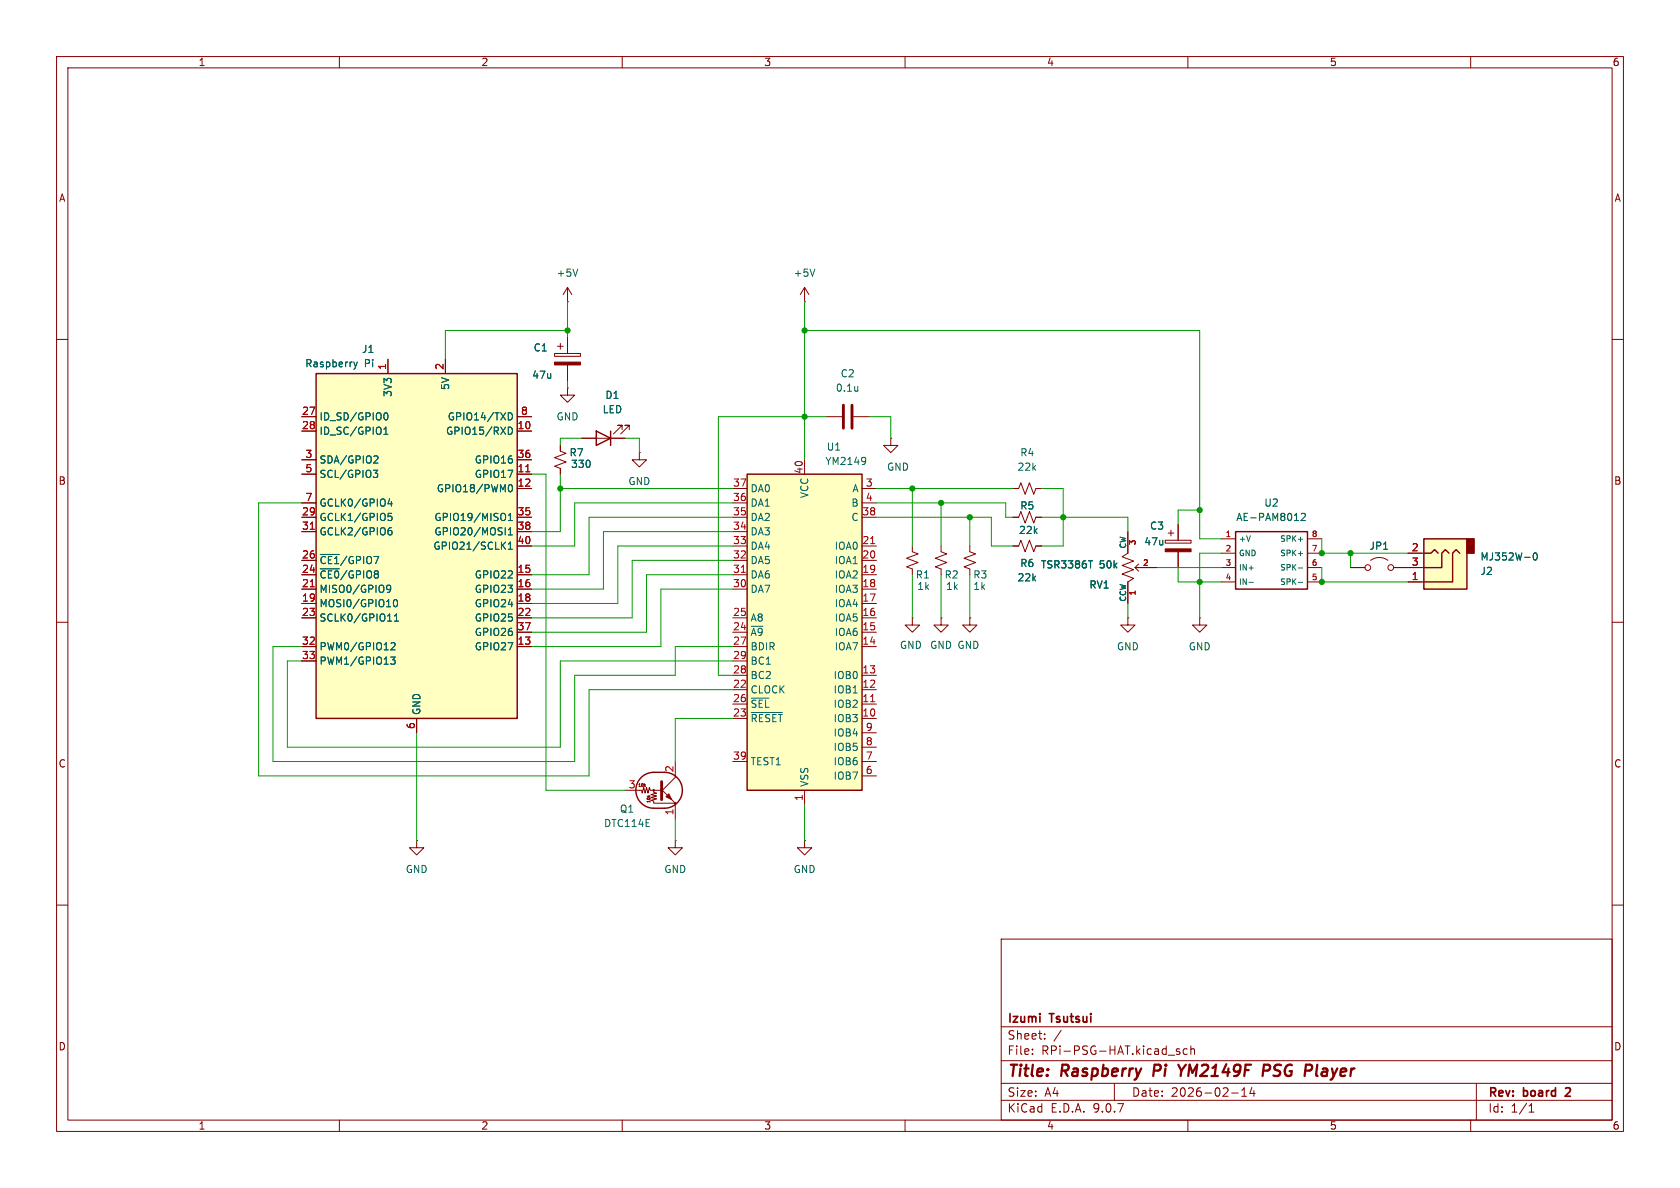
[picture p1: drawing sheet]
<svg xmlns="http://www.w3.org/2000/svg" width="297mm" height="210mm" viewBox="0 0 297 210" stroke-linecap="round" stroke-linejoin="round" font-family="sans-serif">
<g fill="none" stroke="#840000" stroke-width=".18">
<path d="M10 10h277v190h-277zM12 12h273v186h-273zM60 10v2M110 10v2M160 10v2M210 10v2M260 10v2M100.3 53.3h.1M100.3 50.8l-.7 1.3M100.3 50.8l.8 1.3M100.3 50.8v2.5M142.2 53.3h.1"/>
<path d="M142.2 50.8l-.7 1.3M142.2 50.8l.8 1.3M142.2 50.8v2.5M10 60h2M102.9 77.5h7.6M110 75.9v-.7h-.8h.8l-1.5 1.5M111.3 75.9v-.7h-.8h.8l-1.6 1.5M285 60h2M179.1 91.4h1l.4-1 .7 2.1 .8-2.1 .8 2.1 .3-1.1h1M179.1 86.4h1l.4-1.1 .7 2.1 .8-2.1 .8 2.1 .3-1h1M10 110h2M285 110h2"/>
<path d="M10 160h2M177 166h108v32h-108zM285 160h2M60 198v2M110 198v2M160 198v2M177 194.5h108M177 191.5h108M177 187.5h108M177 181.5h108M182.5 186.3v.1M182.5 185.5v.1"/>
<path d="M184.7 183.6v.1M184.7 182.8v.1M187.6 182.1l-1.3 2M197 191.5v3M208.5 185.5l-.3-.1-.2 .2v.2l.5 .2v.3h-.5M209.9 185.5l-.4-.1-.3 .3v.4l.1 .2h.6M210 198v2M210.5 185.5l.2-.1 .4 .1 .1 .9M210.5 184.9v1.5M217.7 193.2h1.2M219.5 193.8h.9M219.5 192.7l.5-.4v1.5"/>
<path d="M221.3 192.2l-.3 1.1h.9M221.7 192.8v1M260 198v2M261 191.5v6.5M270.3 196.6h.9M270.3 195.5l.4-.4v1.5"/>
</g>
<path d="M276.8 192.4h.1M277.6 192.9l-.9 .9h.9" fill="none" stroke="#840000" stroke-width=".3"/>
<path d="M204.1 188.2l-.2 2M208.3 188.2l.5 1.1M208.8 189.3l-.1 .9M209.6 188.2l-.8 1.1M223.3 189.3h.8a.55 .55 0 0 0 .4-.5 .55 .55 0 0 0-.3-.6h-.7l-.3 2M232.9 188.2l-.2 1.7 .2 .3" fill="none" stroke="#840000" stroke-width=".4"/>
<path d="M102.1 47.6l-.4 1.2M144.1 47.6l-.5 1.2" fill="none" stroke="#006464" stroke-width=".18"/>
<path d="M105.4 76.2l2.5 1.3-2.5 1.2zM107.9 76.2v2.5" fill="none" stroke="#840000" stroke-width=".25"/>
<path d="M55.9 66h35.5v61h-35.5z" fill="#ffffc2"/>
<path d="M55.9 66h35.5v61h-35.5zM113.3 137.5a3.2 3.2 0 0 1 2.3-1h1.9a3.2 3.2 0 0 1 3.1 3.2 3.2 3.2 0 0 1-3.1 3.2h-1.9a3.2 3.2 0 0 1-2.9-2 3.2 3.2 0 0 1 .6-3.4z" fill="none" stroke="#840000" stroke-width=".25"/>
<g fill="none" stroke="#840000" stroke-width=".18">
<path d="M100.3 59.7v2.8M53.3 73.7h2.6M53.3 76.2h2.6M68.6 63.5v2.5M78.7 63.5v2.5M91.4 73.7h2.6M91.4 76.2h2.6M98 62.5h4.6v.5h-4.6zM98.6 61.2h1M99.1 78.7v1.1l1 .3-2.1 .8 2.1 .8-2.1 .7 1.1 .4v1M99.1 60.7v1M100.3 68.6v1.3h1.3l-1.3 1.2-1.2-1.2h1.2"/>
<path d="M100.3 68.6h.1M100.3 64.5v2.8M146 73.7h2.8M150.9 73.7h2.8M157.5 77.5v1.2h1.2l-1.2 1.3-1.3-1.3h1.3M157.5 77.5h.1M53.3 81.3h2.6M53.3 83.8h2.6M53.3 91.4h2.6M53.3 94h2.6M53.3 88.9h2.6M53.3 99.1h2.6"/>
<path d="M91.4 81.3h2.6M91.4 83.8h2.6M91.4 86.4h2.6M91.4 91.4h2.6M91.4 94h2.6M91.4 96.5h2.6M113 80v1.3h1.3l-1.3 1.3-1.2-1.3h1.2M113 80h.1M161.3 96.5v1l1 .4-2 .8 2 .7-2 .8 1 .4v1M166.4 96.5v1l1 .4-2 .8 2 .7-2 .8 1 .4v1M171.4 96.5v1l1.1 .4-2.1 .8 2.1 .7-2.1 .8 1 .4v1M179.1 96.5h1l.4-1 .7 2 .8-2 .8 2 .3-1h1"/>
<path d="M199.4 94v3.8l-1 .6 2 .8-2 .7 2 .8-2 .8 2 .7-1 .7v3.8M201.3 99.7l-.6 .6M53.3 101.6h2.6M53.3 104.1h2.6M53.3 106.7h2.6M53.3 109.2h2.6M53.3 114.3h2.6M53.3 116.8h2.6M91.4 101.6h2.6M91.4 104.1h2.6M91.4 106.7h2.6M91.4 109.2h2.6"/>
<path d="M91.4 111.8h2.6M91.4 114.3h2.6M200.7 100.3l.6 .7M200.7 100.3h3.8M73.7 127v2.5M110.5 139.7h2.9l.1 .5 .3-1 .2 1 .3-1 .3 1 .2-1 .1 .5h1.9M113 138.6l.1 .4M113.5 138.6h.1M113.9 138.5v.5M114 138.8l.1 .2M114.1 138.7l-.2 .2M116.8 139.4l2.6 2.6h-3.8v-.4l-.5-.1 1-.3-1-.2 1-.3-1-.2 1-.3-.5-.1v-.4"/>
<path d="M119.4 134.6v2.8l-2.6 2.6M73.7 148.6v1.3h1.2l-1.2 1.2-1.3-1.2h1.3M73.7 148.6h.1M114.4 140.8h.5M114.4 141.1v.2M114.6 140.6l.2 .2M114.9 141.7h-.4M114.9 140.6l-.2 .2M119.4 148.6v1.3h1.2l-1.2 1.2-1.3-1.2h1.3M119.4 148.6h.1M119.4 142.2v2.6M142.2 148.6v1.3h1.3l-1.3 1.2-1.2-1.2h1.2"/>
<path d="M142.2 148.6h.1"/>
<circle cx="115.6" cy="139.7" r=".13"/>
<circle cx="119.4" cy="142" r=".13"/>
</g>
<g fill="none" stroke="#006464" stroke-width=".18">
<path d="M62.6 64l.3 .8M62.9 64.8l-.3 .5M63.2 64l-.3 .8M67.9 76.8h.7M67.9 75.9l.3-.4v1.3M68 73h.2a.68 .68 0 0 1 .4 .6 .68 .68 0 0 1-.4 .6h-.2M89.9 73a.64 .64 0 0 1 .7 .6 .64 .64 0 0 1-.7 .6M89.9 75.5a.64 .64 0 0 1 .7 .6 .64 .64 0 0 1-.7 .7M151.6 68.3v.9M151.6 69v.1M56.6 98h3.4M66 83.1h.8l-.5 .5 .4 .1 .1 .5-.3 .2h-.3"/>
<path d="M66.3 80.6l.4 .1 .1 .3-.8 .9h.8M68.6 94l.2-.2h.3l.2 .2v.3l-.2 .3-.4-.1-.1-.2M68.9 88.1l-.3 1h.8M69.2 88.6v.9M69.2 93.3l-.4 .1-.2 .4M69.2 90.7h-.6v.7l.2-.2 .4 .1 .1 .2-.1 .4-.1 .1-.5-.1M88.8 96.4l.6 .7M89.3 90.9v.9M89.4 95.8l-.7 .8M89.9 92h.7M89.9 91.1l.3-.4v1.3M89.9 93.7l.3-.4v1.3"/>
<path d="M89.9 96.2l.3-.4v1.3M89.9 94.6h.7M89.9 97.1h.7M90 85.8l.2-.1a.68 .68 0 0 1 .4 .6 .68 .68 0 0 1-.4 .6l-.2-.1-.1-.3zM56.6 100.6h3.4M68.5 109.8h.7M69.1 116.1h.8l-.5 .5 .4 .2v.5l-.2 .1h-.5M69.1 104l-.3 .2h-.3l-.2-.2 .2-.5 .3-.1 .2 .2a.84 .84 0 0 1-.3 1.1h-.2M69.1 113.7l.5-.1 .3 .4-.8 .9h.8M69.7 106.1l.2-.1a.68 .68 0 0 1 .4 .6 .68 .68 0 0 1-.4 .7 .84 .84 0 0 1-.2-1.2zM69.7 109.8h.8M69.7 108.9l.4-.4v1.3"/>
</g>
<path d="M54.9 93.6h.7M93 83.4h.7M54.9 103.7h.7" fill="none" stroke="#a90000" stroke-width=".18"/>
<path d="M192.4 99.1h.8" fill="none" stroke="#006464" stroke-width=".2"/>
<path d="M149.1 71.6v4.1M150.6 71.6v4.1" fill="none" stroke="#840000" stroke-width=".51"/>
<path d="M117 138.2v3.2z" fill="#840000" stroke="#840000" stroke-width=".51"/>
<g fill="#840000" stroke="#840000" stroke-width=".18">
<path d="M118.2 140.3l.5 1.1-1-.6z"/>
<path d="M98 64h4.6v.5h-4.6z"/>
</g>
<path d="M251.7 95.3h7.6v8.8h-7.6z" fill="#ffffc2"/>
<path d="M251.7 95.3h7.6v8.8h-7.6zM251.7 97.8h1.3l.6-.6 .7 .6M256.2 97.8l-.7-.6-.6 .6v2.5h-3.2M258.1 97.8l-.7-.6-.6 .6v5.1h-5.1" fill="none" stroke="#840000" stroke-width=".25"/>
<path d="M259.3 95.3h1.3v2.5h-1.3z" fill="#840000" stroke="#840000" stroke-width=".25"/>
<path d="M248.9 97.8h2.6M248.9 102.9h2.6M248.9 100.3h2.6" fill="none" stroke="#840000" stroke-width=".18"/>
<path d="M271.2 97.9l.1-.2a.68 .68 0 0 1 .5 .7 .68 .68 0 0 1-.5 .6l-.1-.1-.2-.4z" fill="none" stroke="#006464" stroke-width=".18"/>
<path d="M132.1 83.8h20.3v55.9h-20.3z" fill="#ffffc2"/>
<path d="M132.1 83.8h20.3v55.9h-20.3zM218.4 94h12.7v10.1h-12.7z" fill="none" stroke="#840000" stroke-width=".25"/>
<g fill="none" stroke="#840000" stroke-width=".18">
<path d="M100.3 59.7v2.8M53.3 73.7h2.6M53.3 76.2h2.6M68.6 63.5v2.5M78.7 63.5v2.5M91.4 73.7h2.6M91.4 76.2h2.6M99.1 78.7v1.1M100.3 64.5v2.8M102.9 77.5h2.5M107.9 77.5h2.6M53.3 88.9h2.6"/>
<path d="M53.3 91.4h2.6M53.3 94h2.6M53.3 99.1h2.6M53.3 81.3h2.6M53.3 83.8h2.6M91.4 86.4h2.6M91.4 91.4h2.6M91.4 94h2.6M91.4 96.5h2.6M91.4 81.3h2.6M91.4 83.8h2.6M99.1 82.8v1"/>
<path d="M129.5 86.4h2.6M129.5 88.9h2.6M129.5 91.4h2.6M129.5 94h2.6M129.5 96.5h2.6M129.5 99.1h2.6M142.2 81.3v2.5M152.4 86.4h2.5M152.4 88.9h2.5M152.4 91.4h2.5M152.4 96.5h2.5M152.4 99.1h2.5"/>
<path d="M179.1 91.4h1M179.1 96.5h1M183.1 91.4h1M183.1 96.5h1M199.4 94v3.8M206 95.5h4.6v.5h-4.6zM206.5 94.2h1M207 93.7v1M208.3 92.7v2.8M208.3 97.5v2.8M215.9 95.3h2.5M215.9 97.8h2.5"/>
<path d="M231.1 95.3h2.6M231.1 97.8h2.6M242.3 99.1a2.54 2.54 0 0 1 3.1 0M248.9 97.8h2.6M53.3 101.6h2.6M53.3 104.1h2.6M53.3 109.2h2.6M53.3 114.3h2.6M53.3 116.8h2.6M53.3 106.7h2.6M91.4 101.6h2.6M91.4 104.1h2.6"/>
<path d="M91.4 109.2h2.6M91.4 111.8h2.6M91.4 114.3h2.6M91.4 106.7h2.6M129.5 101.6h2.6M129.5 104.1h2.6M129.5 109.2h2.6M129.5 111.8h2.6M129.5 114.3h2.6M129.5 116.8h2.6M129.5 119.4h2.6M152.4 101.6h2.5"/>
<path d="M152.4 104.1h2.5M152.4 109.2h2.5M152.4 111.8h2.5M152.4 114.3h2.5M152.4 119.4h2.5M152.4 106.7h2.5M161.3 109.2v1.3h1.3l-1.3 1.3-1.3-1.3h1.3M161.3 109.2h.1M166.4 109.2v1.3h1.2l-1.2 1.3-1.3-1.3h1.3M166.4 109.2h.1M171.4 109.2v1.3h1.3l-1.3 1.3-1.2-1.3h1.2M171.4 109.2h.1"/>
<path d="M199.4 109.2v1.3h1.3l-1.3 1.3-1.3-1.3h1.3M199.4 109.2h.1M199.4 102.9v3.8M200.7 100.3h3.8M212.1 109.2v1.3h1.3l-1.3 1.3-1.3-1.3h1.3M212.1 109.2h.1M215.9 100.3h2.5M215.9 102.9h2.5M231.1 100.3h2.6M231.1 102.9h2.6M238.8 100.3h2.5M246.4 100.3h5.1"/>
<path d="M248.9 102.9h2.6M73.7 127v2.5M129.5 121.9h2.6M129.5 124.5h2.6M129.5 127h2.6M129.5 134.6h2.6M142.2 139.7v2.5M152.4 121.9h2.5M152.4 124.5h2.5M152.4 127h2.5M152.4 134.6h2.5M152.4 129.5h2.5"/>
<path d="M152.4 132.1h2.5M152.4 137.2h2.5"/>
<circle cx="241.8" cy="100.3" r=".51"/>
<circle cx="245.9" cy="100.3" r=".51"/>
</g>
<path d="M54.9 93.6h.7M93 83.4h.7M153.9 96.1h.7M54.9 103.7h.7M131.1 101.2h.7M153.9 124h.7" fill="none" stroke="#a90000" stroke-width=".18"/>
<g fill="none" stroke="#006464" stroke-width=".18">
<path d="M62.6 64l.3 .8M62.9 64.8l-.3 .5M63.2 64l-.3 .8M67.9 76.8h.7M67.9 75.9l.3-.4v1.3M68 73h.2a.68 .68 0 0 1 .4 .6 .68 .68 0 0 1-.4 .6h-.2M89.9 73a.64 .64 0 0 1 .7 .6 .64 .64 0 0 1-.7 .6M89.9 75.5a.64 .64 0 0 1 .7 .6 .64 .64 0 0 1-.7 .7M56.6 98h3.4M66 83.1h.8l-.5 .5 .4 .1 .1 .5-.3 .2h-.3M66.3 80.6l.4 .1 .1 .3-.8 .9h.8M68.6 94l.2-.2h.3l.2 .2v.3l-.2 .3-.4-.1-.1-.2"/>
<path d="M68.9 88.1l-.3 1h.8M69.2 88.6v.9M69.2 93.3l-.4 .1-.2 .4M69.2 90.7h-.6v.7l.2-.2 .4 .1 .1 .2-.1 .4-.1 .1-.5-.1M88.8 96.4l.6 .7M89.3 90.9v.9M89.4 95.8l-.7 .8M89.9 92h.7M89.9 91.1l.3-.4v1.3M89.9 93.7l.3-.4v1.3M89.9 96.2l.3-.4v1.3M89.9 94.6h.7"/>
<path d="M89.9 97.1h.7M90 85.8l.2-.1a.68 .68 0 0 1 .4 .6 .68 .68 0 0 1-.4 .6l-.2-.1-.1-.3zM152.9 80.9l.1 .1a1.07 1.07 0 0 1-.1 1M153 81.4l-.1 .2M229.5 95.3h.8M229.5 97.9h.8M271.2 97.9l.1-.2a.68 .68 0 0 1 .5 .7 .68 .68 0 0 1-.5 .6l-.1-.1-.2-.4zM56.6 100.6h3.4M68.5 109.8h.7M69.1 116.1h.8l-.5 .5 .4 .2v.5l-.2 .1h-.5M69.1 104l-.3 .2h-.3l-.2-.2 .2-.5 .3-.1 .2 .2a.84 .84 0 0 1-.3 1.1h-.2M69.1 113.7l.5-.1 .3 .4-.8 .9h.8"/>
<path d="M69.7 106.1l.2-.1a.68 .68 0 0 1 .4 .6 .68 .68 0 0 1-.4 .7 .84 .84 0 0 1-.2-1.2zM69.7 109.8h.8M69.7 108.9l.4-.4v1.3M220.8 102.9h.8M229.5 102.9h.8M229.5 100.4h.8M132.8 123.4h3.1M132.8 126h5.5"/>
</g>
<path d="M192.4 99.1h.8M230.1 90.9l.4-.2 .3 .4-.8 .9h.8" fill="none" stroke="#006464" stroke-width=".2"/>
<path d="M206 97h4.6v.5h-4.6z" fill="#840000" stroke="#840000" stroke-width=".18"/>
<g fill="none" stroke="#009600" stroke-width=".18">
<path d="M100.3 58.4h-21.6v5.1M100.3 53.3v6.4M142.2 53.3v28M142.2 58.4h69.9v36.9h3.8M100.3 67.3v1.3M102.9 77.5h-3.8v1.2M110.5 77.5h2.5v2.5M146 73.7h-19v45.7h2.5M153.7 73.7h3.8v3.8M53.3 88.9h-7.6v48.3h58.4v-15.3h25.4M94 83.8h2.5v55.9h14M99.1 83.8v10.2h-5.1"/>
<path d="M99.1 86.4h30.4M129.5 88.9h-27.9v7.6h-7.6M129.5 91.4h-25.4v10.2h-10.1M129.5 96.5h-20.3v10.2h-15.2M129.5 94h-22.8v10.1h-12.7M129.5 99.1h-17.7v10.1h-17.8M154.9 86.4h24.2M154.9 91.4h20.4v5.1h3.8M154.9 88.9h22.9v2.5h1.3M161.3 86.4v10.1M166.4 88.9v7.6M171.4 91.4v5.1"/>
<path d="M184.1 86.4h3.9v10.1h-3.9M184.1 91.4h15.3v2.6M212.1 90.2h-3.8v2.5M215.9 97.8h-3.8v11.4M233.7 95.3v2.5h15.2M238.8 97.8v2.5M53.3 116.8h-2.5v15.3h48.3v-15.3h30.4M53.3 114.3h-5v20.3h53.3v-15.2h17.8v-5.1h10.1M129.5 101.6h-15.2v10.2h-20.3M129.5 104.1h-12.7v10.2h-22.8M161.3 101.6v7.6M166.4 101.6v7.6"/>
<path d="M171.4 101.6v7.6M199.4 106.7v2.5M204.5 100.3h11.4M208.3 100.3v2.6h7.6M233.7 100.3v2.6h15.2M73.7 129.5v19.1M129.5 127h-10.1v7.6M119.4 144.8v3.8M142.2 142.2v6.4"/>
</g>
<g fill="#009600" stroke="#009600" stroke-width=".18">
<circle cx="188" cy="91.4" r=".46"/>
<circle cx="142.2" cy="73.7" r=".46"/>
<circle cx="142.2" cy="58.4" r=".46"/>
<circle cx="99.1" cy="86.4" r=".46"/>
<circle cx="100.3" cy="58.4" r=".46"/>
<circle cx="161.3" cy="86.4" r=".46"/>
<circle cx="166.4" cy="88.9" r=".46"/>
<circle cx="171.4" cy="91.4" r=".46"/>
<circle cx="212.1" cy="90.2" r=".46"/>
<circle cx="233.7" cy="97.8" r=".46"/>
<circle cx="233.7" cy="102.9" r=".46"/>
<circle cx="212.1" cy="102.9" r=".46"/>
<circle cx="238.8" cy="97.8" r=".46"/>
</g>
<g font-size="2.8" fill="#840000">
<text x="178" y="190.9">Title:</text>
<text x="187.7" y="190.9">Raspberry</text>
<text x="204.7" y="190.9">Pi</text>
<text x="210" y="190.9">YM2149F</text>
<text x="225.7" y="190.9">PSG</text>
<text x="233.9" y="190.9">Player</text>
</g>
<g font-size="2.1" fill="#840000">
<text x="178" y="184">Sheet:</text>
<text x="178" y="181.2">Izumi</text>
<text x="185.7" y="181.2">Tsutsui</text>
<text x="178" y="186.7">File:</text>
<text x="184.1" y="186.7">RPi-PSG-HAT.kicad_sch</text>
<text x="178" y="196.9">KiCad</text>
<text x="178" y="194.1">Size:</text>
<text x="184.7" y="194.1">A4</text>
<text x="185.7" y="196.9">E.D.A.</text>
<text x="193.3" y="196.9">9.0.7</text>
<text x="200" y="194.1">Date:</text>
<text x="207" y="194.1">2026-02-14</text>
<text x="263" y="194.3">Rev:</text>
<text x="263" y="196.9">Id:</text>
<text x="267.1" y="196.9">1/1</text>
<text x="269.4" y="194.3">board</text>
<text x="277.5" y="194.3">2</text>
</g>
<g font-size="1.8" fill="#840000">
<text x="35" y="11.9">1</text>
<text x="85" y="11.9">2</text>
<text x="135" y="11.9">3</text>
<text x="185" y="11.9">4</text>
<text x="235" y="11.9">5</text>
<text x="285" y="11.9">6</text>
<text x="10.3" y="35.9">A</text>
<text x="285.3" y="35.9">A</text>
<text x="10.3" y="85.9">B</text>
<text x="285.3" y="85.9">B</text>
<text x="10.3" y="135.9">C</text>
<text x="285.3" y="135.9">C</text>
<text x="10.3" y="185.9">D</text>
<text x="285.3" y="185.9">D</text>
<text x="35" y="199.9">1</text>
<text x="85" y="199.9">2</text>
<text x="135" y="199.9">3</text>
<text x="185" y="199.9">4</text>
<text x="235" y="199.9">5</text>
<text x="285" y="199.9">6</text>
</g>
<g font-size="1.8" fill="#006464">
<text x="98.3" y="49.1">+5V</text>
<text x="140.2" y="49.1">+5V</text>
<text x="53.9" y="65.1">Raspberry</text>
<text x="63.9" y="62.6">J1</text>
<text x="64.4" y="65.1">Pi</text>
<text x="94.2" y="62.3">C1</text>
<text x="69.4" y="70.3" transform="rotate(-90 69.4 70.3)">3V3</text>
<text x="79.6" y="69" transform="rotate(-90 79.6 69)">5V</text>
<text x="94" y="67.2">47u</text>
<text x="106.9" y="70.7">D1</text>
<text x="147.7" y="69.4">0.1u</text>
<text x="148.5" y="66.9">C2</text>
<text x="56.4" y="74.5">ID_SD/GPIO0</text>
<text x="56.4" y="77.1">ID_SC/GPIO1</text>
<text x="78.8" y="77.1">GPIO15/RXD</text>
<text x="79.1" y="74.5">GPIO14/TXD</text>
<text x="98.3" y="74.5">GND</text>
<text x="106.4" y="73.3">LED</text>
<text x="56.4" y="82.1">SDA/GPIO2</text>
<text x="83.8" y="82.1">GPIO16</text>
<text x="100.6" y="80.9">R7</text>
<text x="100.8" y="82.9">330</text>
<text x="145.8" y="82.4">YM2149</text>
<text x="146.1" y="79.9">U1</text>
<text x="156.7" y="83.4">GND</text>
<text x="179.8" y="83.4">22k</text>
<text x="180.3" y="80.9">R4</text>
<text x="56.4" y="84.7">SCL/GPIO3</text>
<text x="56.4" y="89.8">GCLK0/GPIO4</text>
<text x="77.1" y="87.2">GPIO18/PWM0</text>
<text x="83.8" y="84.7">GPIO17</text>
<text x="111" y="86">GND</text>
<text x="132.6" y="87.2">DA0</text>
<text x="132.6" y="89.8">DA1</text>
<text x="143.1" y="88.2" transform="rotate(-90 143.1 88.2)">VCC</text>
<text x="150.4" y="89.8">B</text>
<text x="150.6" y="87.2">A</text>
<text x="223.3" y="89.8">U2</text>
<text x="56.4" y="92.3">GCLK1/GPIO5</text>
<text x="56.4" y="94.8">GCLK2/GPIO6</text>
<text x="76.7" y="92.3">GPIO19/MISO1</text>
<text x="76.7" y="94.8">GPIO20/MOSI1</text>
<text x="132.6" y="92.3">DA2</text>
<text x="132.6" y="94.8">DA3</text>
<text x="150.4" y="92.3">C</text>
<text x="180" y="94.6">22k</text>
<text x="180.3" y="90.3">R5</text>
<text x="203.2" y="93.8">C3</text>
<text x="218.4" y="92.4">AE-PAM8012</text>
<text x="56.4" y="99.9">~{CE1}/GPIO7</text>
<text x="76.5" y="97.4">GPIO21/SCLK1</text>
<text x="132.6" y="97.4">DA4</text>
<text x="132.6" y="99.9">DA5</text>
<text x="147.5" y="97.4">IOA0</text>
<text x="147.5" y="99.9">IOA1</text>
<text x="180.3" y="100.4">R6</text>
<text x="183.8" y="100.8">TSR3386T</text>
<text x="194.4" y="100.8">50k</text>
<text x="202.2" y="96.6">47u</text>
<text x="242" y="97.4">JP1</text>
<text x="261.6" y="101.8">J2</text>
<text x="261.6" y="99.3">MJ352W-0</text>
<text x="56.4" y="102.5">~{CE0}/GPIO8</text>
<text x="56.4" y="105">MISO0/GPIO9</text>
<text x="56.4" y="107.5">MOSI0/GPIO10</text>
<text x="83.8" y="102.5">GPIO22</text>
<text x="83.8" y="105">GPIO23</text>
<text x="83.8" y="107.5">GPIO24</text>
<text x="132.6" y="102.5">DA6</text>
<text x="132.6" y="105">DA7</text>
<text x="147.5" y="102.5">IOA2</text>
<text x="147.5" y="105">IOA3</text>
<text x="147.5" y="107.5">IOA4</text>
<text x="161.8" y="102.5">R1</text>
<text x="162.1" y="104.5">1k</text>
<text x="166.9" y="102.5">R2</text>
<text x="167.1" y="104.5">1k</text>
<text x="172" y="102.5">R3</text>
<text x="172" y="104.5">1k</text>
<text x="179.8" y="103">22k</text>
<text x="192.4" y="104.3">RV1</text>
<text x="56.4" y="110.1">SCLK0/GPIO11</text>
<text x="83.8" y="110.1">GPIO25</text>
<text x="83.8" y="112.6">GPIO26</text>
<text x="132.6" y="110.1">A8</text>
<text x="132.6" y="112.6">~{A9}</text>
<text x="147.5" y="110.1">IOA5</text>
<text x="147.5" y="112.6">IOA6</text>
<text x="56.4" y="115.2">PWM0/GPIO12</text>
<text x="56.4" y="117.7">PWM1/GPIO13</text>
<text x="83.8" y="115.2">GPIO27</text>
<text x="132.6" y="115.2">BDIR</text>
<text x="132.6" y="117.7">BC1</text>
<text x="147.5" y="115.2">IOA7</text>
<text x="159" y="114.9">GND</text>
<text x="164.3" y="114.9">GND GND</text>
<text x="197.4" y="115.2">GND</text>
<text x="210.1" y="115.2">GND</text>
<text x="132.6" y="120.2">BC2</text>
<text x="132.6" y="122.8">CLOCK</text>
<text x="132.6" y="125.3">~{SEL}</text>
<text x="147.3" y="120.2">IOB0</text>
<text x="147.3" y="122.8">IOB1</text>
<text x="147.3" y="125.3">IOB2</text>
<text x="74.5" y="126.5" transform="rotate(-90 74.5 126.5)">GND</text>
<text x="132.6" y="127.9">~{RESET}</text>
<text x="147.3" y="127.9">IOB3</text>
<text x="147.3" y="130.4">IOB4</text>
<text x="132.6" y="135.5">TEST1</text>
<text x="147.3" y="132.9">IOB5</text>
<text x="147.3" y="135.5">IOB6</text>
<text x="109.5" y="143.9">Q1</text>
<text x="143.1" y="139.2" transform="rotate(-90 143.1 139.2)">VSS</text>
<text x="147.3" y="138">IOB7</text>
<text x="106.7" y="146.4">DTC114E</text>
<text x="71.6" y="154.5">GND</text>
<text x="117.3" y="154.5">GND</text>
<text x="140.2" y="154.5">GND</text>
</g>
<g font-size="1.8" fill="#a90000">
<text x="68.3" y="65.5" transform="rotate(-90 68.3 65.5)">1</text>
<text x="78.5" y="65.5" transform="rotate(-90 78.5 65.5)">2</text>
<text x="53.3" y="73.4">27</text>
<text x="53.3" y="75.9">28</text>
<text x="91.4" y="75.9">10</text>
<text x="92" y="73.4">8</text>
<text x="53.9" y="81">3</text>
<text x="53.9" y="83.6">5</text>
<text x="91.4" y="81">36</text>
<text x="91.4" y="83.6">11</text>
<text x="142" y="83.9" transform="rotate(-90 142 83.9)">40</text>
<text x="53.9" y="88.6">7</text>
<text x="91.4" y="86.1">12</text>
<text x="129.5" y="86.1">37</text>
<text x="129.5" y="88.6">36</text>
<text x="153" y="86.1">3</text>
<text x="153" y="88.6">4</text>
<text x="53.3" y="91.2">29</text>
<text x="53.3" y="93.7">31</text>
<text x="91.4" y="91.2">35</text>
<text x="91.4" y="93.7">38</text>
<text x="129.5" y="91.2">35</text>
<text x="129.5" y="93.7">34</text>
<text x="152.4" y="91.2">38</text>
<text x="53.3" y="98.8">26</text>
<text x="53.3" y="101.3">24</text>
<text x="91.4" y="96.3">40</text>
<text x="91.4" y="101.3">15</text>
<text x="129.5" y="96.3">33</text>
<text x="129.5" y="98.8">32</text>
<text x="129.5" y="101.3">31</text>
<text x="152.4" y="96.3">21</text>
<text x="152.4" y="98.8">20</text>
<text x="152.4" y="101.3">19</text>
<text x="249.5" y="100.1">3</text>
<text x="249.5" y="97.5">2</text>
<text x="53.3" y="103.9">21</text>
<text x="53.3" y="106.4">19</text>
<text x="91.4" y="103.9">16</text>
<text x="91.4" y="106.4">18</text>
<text x="129.5" y="103.9">30</text>
<text x="152.4" y="103.9">18</text>
<text x="152.4" y="106.4">17</text>
<text x="249.5" y="102.6">1</text>
<text x="53.3" y="109">23</text>
<text x="91.4" y="109">22</text>
<text x="91.4" y="111.5">37</text>
<text x="129.5" y="109">25</text>
<text x="129.5" y="111.5">24</text>
<text x="152.4" y="109">16</text>
<text x="152.4" y="111.5">15</text>
<text x="53.3" y="114">32</text>
<text x="53.3" y="116.6">33</text>
<text x="91.4" y="114">13</text>
<text x="129.5" y="114">27</text>
<text x="129.5" y="116.6">29</text>
<text x="129.5" y="119.1">28</text>
<text x="152.4" y="114">14</text>
<text x="152.4" y="119.1">13</text>
<text x="129.5" y="121.7">22</text>
<text x="129.5" y="124.2">26</text>
<text x="152.4" y="121.7">12</text>
<text x="152.4" y="124.2">11</text>
<text x="73.4" y="129" transform="rotate(-90 73.4 129)">6</text>
<text x="129.5" y="126.7">23</text>
<text x="152.4" y="126.7">10</text>
<text x="153" y="129.3">9</text>
<text x="153" y="131.8">8</text>
<text x="119.1" y="136.6" transform="rotate(-90 119.1 136.6)">2</text>
<text x="129.5" y="134.4">39</text>
<text x="153" y="134.4">7</text>
<text x="153" y="136.9">6</text>
<text x="111.1" y="139.4">3</text>
<text x="142" y="141.7" transform="rotate(-90 142 141.7)">1</text>
<text x="119.1" y="144.2" transform="rotate(-90 119.1 144.2)">1</text>
</g>
<g font-size="1.4" fill="#a90000">
<text x="216.6" y="95">1</text>
<text x="231.8" y="95">8</text>
<text x="201.1" y="96.5" transform="rotate(-90 201.1 96.5)">3</text>
<text x="202" y="100.1">2</text>
<text x="216.6" y="97.5">2</text>
<text x="216.6" y="100.1">3</text>
<text x="231.8" y="97.5">7</text>
<text x="231.8" y="100.1">6</text>
<text x="201.1" y="105.4" transform="rotate(-90 201.1 105.4)">1</text>
<text x="216.6" y="102.6">4</text>
<text x="231.8" y="102.6">5</text>
</g>
<g font-size="1.4" fill="#006464">
<text x="218.9" y="96">+V</text>
<text x="226.2" y="96">SPK+</text>
<text x="199.1" y="97.1" transform="rotate(-90 199.1 97.1)">CW</text>
<text x="218.9" y="98.5">GND</text>
<text x="218.9" y="101.1">IN+</text>
<text x="226.2" y="98.5">SPK+</text>
<text x="226.2" y="101.1">SPK-</text>
<text x="199.1" y="106.5" transform="rotate(-90 199.1 106.5)">CCW</text>
<text x="218.9" y="103.6">IN-</text>
<text x="226.2" y="103.6">SPK-</text>
</g>
<g font-size=".7" fill="#840000">
<text x="112.7" y="139.3">10k</text>
<text x="115.2" y="142.1" transform="rotate(-90 115.2 142.1)">10k</text>
</g>
</svg>
